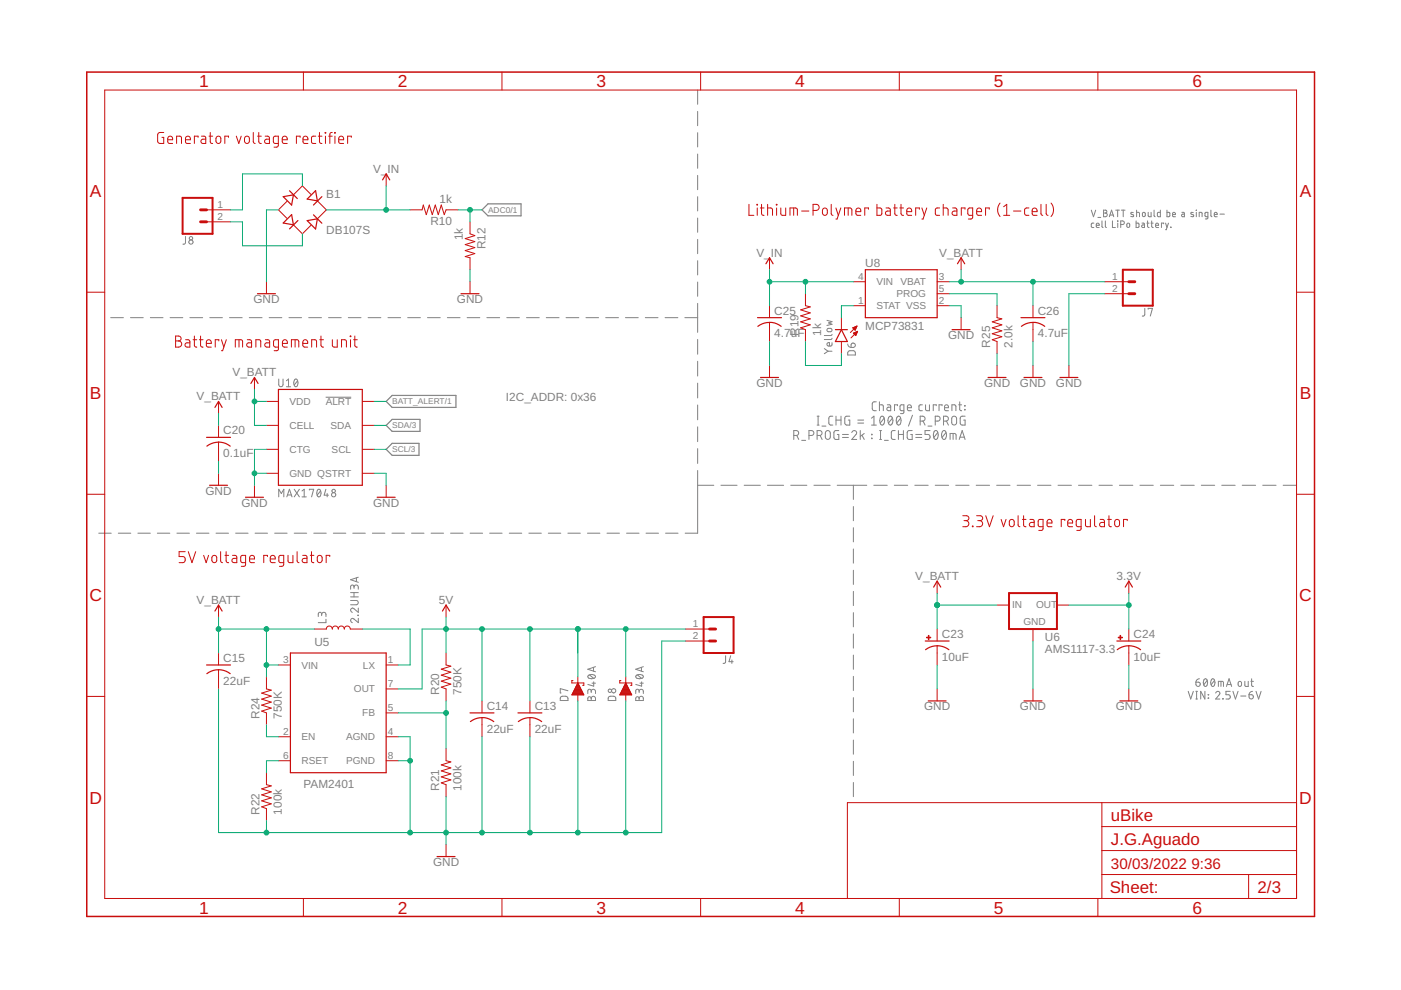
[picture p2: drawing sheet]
<svg xmlns="http://www.w3.org/2000/svg" width="297mm" height="210mm" viewBox="0 0 297 210" stroke-linecap="round" stroke-linejoin="round" font-family="sans-serif">
<g fill="none" stroke="#808080" stroke-width=".21">
<path d="M147.9 19.1v3M147.9 23.6v3M147.9 28.1v3.1M147.9 32.7v3M147.9 37.2v3M39.3 50.1v1.5l-.5 .2M147.9 41.7v3M147.9 46.2v3.1M147.9 50.8v3M147.9 55.3v3M147.9 59.8v3M231.4 44.6l.4 1.4 .5-1.4"/>
<path d="M231.9 47.3h-.4l-.1 .2v.6l.5 .1M232.4 47.8h.6a.32 .32 0 0 0-.2-.5 .32 .32 0 0 0-.4 .3l.1 .5 .5 .1M232.8 46.1h.6M233.6 46.8v1.2l.3 .2M234 44.6l.6 .1 .1 .2-.3 .3a.39 .39 0 0 1 .4 .4 .39 .39 0 0 1-.4 .4h-.4zM234 45.2h.4M234.4 46.8v1.2l.2 .2M235.2 46l.5-1.4 .4 1.4M235.3 45.6h.7M235.9 46.8v1.4h.6M236.6 44.6h.7M236.9 46.8h.1"/>
<path d="M237 44.6v1.4M237 47.3v.9M237.6 47.6h.4a.38 .38 0 0 0 .4-.4 .38 .38 0 0 0-.4-.4h-.4v1.4M237.7 44.6h.8M238.1 44.6v1.4M239 47.4l.3-.1 .2 .2v.5l-.2 .2-.4-.2zM240.3 45.1l-.5-.1-.1 .2 .5 .4 .1 .2-.6 .1M240.9 46.8v1.4h.5l.1-.8-.6-.1M241 45l.6 .1v.9M241 44.6v1.4M242.1 47.3h.4l.2 .2v.7h-.5l-.2-.2 .1-.2 .6-.1M242.3 45.1l.3-.1 .2 .2-.1 .7h-.3l-.2-.1z"/>
<path d="M243.2 47.3h.4M243.3 46.8v1.2l.3 .2M243.4 45l.1 .8 .2 .2h.4v-1M244 47.3h.5M244.2 46.8v1.2l.3 .2M244.7 44.6v1.1l.2 .3M245 47.8h.6a.33 .33 0 0 0-.2-.5 .33 .33 0 0 0-.4 .3v.5l.6 .1M246 44.6v1.4l-.5-.1-.1-.8 .6-.1M246.7 47.5v-.2h-.4v.9M247.1 47.3l.3 .9M247.4 44.6v1.4l.5-.1 .1-.8-.6-.1M247.7 47.3l-.4 1.4h-.2"/>
<path d="M248.2 48.2h.1zM248.6 45.5h.6a.32 .32 0 0 0-.2-.5 .32 .32 0 0 0-.4 .3v.5l.6 .2M250.6 45h.4l.1 .3v.7l-.4-.1-.2-.2 .1-.2 .5-.1M253 45.1l-.4-.1-.1 .2 .6 .4v.2l-.6 .1M253.6 44.6h.1M253.6 45v1M254.3 46v-1l.5 .1 .1 .9M256.1 46l-.6-.2 .1-.8h.5v1.2l-.1 .2h-.5M256.7 44.6v1.1l.3 .3M257.5 45.5h.6a.32 .32 0 0 0-.2-.5 .32 .32 0 0 0-.4 .3v.5l.6 .2M258.7 45.4h.9M23.5 67.4h2.7"/>
<path d="M27.7 67.4h2.7M31.9 67.4h2.7M36.1 67.4h2.7M40.3 67.4h2.7M44.5 67.4h2.7M48.7 67.4h2.7M52.9 67.4h2.7M57.1 67.4h2.7M61.3 67.4h2.6M65.4 67.4h2.8M69.7 67.4h2.6M73.9 67.4h2.6"/>
<path d="M78 67.4h2.8M82.3 67.4h2.6M86.4 67.4h2.7M90.6 67.4h2.7M94.8 67.4h2.7M99 67.4h2.7M103.2 67.4h2.7M107.4 67.4h2.7M111.6 67.4h2.7M115.8 67.4h2.7M120 67.4h2.7M124.2 67.4h2.7"/>
<path d="M128.4 67.4h2.7M132.6 67.4h2.7M136.8 67.4h2.7M141 67.4h2.7M145.2 67.4h2.7M147.9 64.3v6.2M147.9 72v3.1M147.9 76.6v3.1M174.8 73.9l.8 .6M175.3 67.9l1.1 .3-.7 .3 .7 .2-1.1 .3M175.4 69.7l.6-.1a.36 .36 0 0 1 .4 .4 .36 .36 0 0 1-.4 .3l-.6-.1zM175.6 74.5l-.8 .5"/>
<path d="M175.6 74.5h.8M176.4 72.6l-.1 .7-.6 .1a.38 .38 0 0 1-.4-.5 .38 .38 0 0 1 .6-.3v.8M176.4 71.7l-.3 .3h-1.3M176.4 70.9l-.3 .2h-1.3M179.7 72.9l.2 .5 .5 .3M179.9 74.5l.3-.1h.9l.2 .3 .1 .6h-1.7zM180.6 72.9a.47 .47 0 0 1 .7 .1 .47 .47 0 0 1-.4 .7h-.5zM242.7 65.4v1.4l-.2 .2h-.3M243.4 65.6v-.2h.9l-.4 1.6M59.1 80.4v1.1a.46 .46 0 0 0 .5 .5 .46 .46 0 0 0 .4-.5v-1.1M60.7 80.7l.5-.3v1.6M60.7 82h.9"/>
<path d="M62.5 80.5l.2-.1a.97 .97 0 0 1 0 1.6 1.02 1.02 0 0 1-.2-1.5zM63.1 80.7l-.7 .9M69 84.2h5.5M147.9 81.2v3.2M147.9 85.9v3.1M147.9 90.5v3.1M147.9 95.1v3.2M147.9 99.8v13.3h-2.6M168.3 92.3h.5a.52 .52 0 0 0 .5-.5 .52 .52 0 0 0-.5-.5h-.5v1.9M168.9 92.3l.5 .9M170 93.4h.8M171.5 92.3h.5a.52 .52 0 0 0 .6-.5 .52 .52 0 0 0-.6-.5h-.5v1.9"/>
<path d="M173.2 92.3h.6a.52 .52 0 0 0 .5-.5 .52 .52 0 0 0-.5-.5h-.6v1.9M173.2 90.1h.5M173.2 88.2h.5M173.5 88.2v1.9M173.9 92.3l.4 .9M174.3 90.3h.8M175.1 91.5l.3-.2 .5 .2 .1 1.1a.53 .53 0 0 1-.5 .6 .53 .53 0 0 1-.5-.6zM176.6 88.2l-.6 .1-.3 .4 .2 1.3 .7 .1M177.2 88.2v1.9M177.2 89.1h1.1M177.8 91.3h-.7l-.3 .2v1.4l.3 .2 .7 .1v-1.1h-.3M178.3 88.2v1.9"/>
<path d="M178.6 92.1h1.3M178.6 92.8h1.3M180.2 88.2l-.8 .1-.2 .2-.1 1.2 .3 .4h.8v-1h-.3M180.6 91.7a.51 .51 0 0 1 .7-.4 .51 .51 0 0 1 .2 .8l-.9 1.1h1M181.9 89.1h1.2M181.9 89.7h1.2M182.4 91.3v1.9M182.8 92.3l.4 .9M183.2 91.9l-.8 .6M184.8 90.1h1M184.8 88.7l.5-.5v1.9M184.8 92.1l.1 .1z"/>
<path d="M184.8 92.9l.1 .1zM185.8 85.2h-.6l-.3 .4 .1 1.2 .2 .2 .6 .1M186.5 85.8l.7 .1 .1 1.2M186.5 85.2v1.9M186.5 91.3h.4M186.5 93.2h.4M186.7 91.3v1.9M186.8 88.4l.2-.2a1.1 1.1 0 0 1 0 1.9 1.21 1.21 0 0 1-.2-1.7zM187.5 88.7l-.9 1M187.5 93.4h.8M188.1 85.8l.6 .1 .1 .1v1.1h-.4a.37 .37 0 0 1-.4-.4 .37 .37 0 0 1 .4-.4h.4M188.5 88.4l.3-.2a1.1 1.1 0 0 1 0 1.9 1.17 1.17 0 0 1-.3-1.7z"/>
<path d="M189.2 88.7l-.8 1M189.8 91.3h-.6l-.2 .4v1.2l.2 .2 .6 .1M190.2 88.4l.3-.2a1.1 1.1 0 0 1 0 1.9 1.21 1.21 0 0 1-.3-1.7zM190.3 86v-.2h-.6v1.3M190.5 92.1h1M190.5 91.3v1.9M190.9 88.7l-.8 1M191.5 91.3v1.9M191.6 87.1h-.6l-.2-.2v-.8l.2-.2 .6-.1v1.6l-.1 .3h-.6M192.4 86.4h.8a.44 .44 0 0 0-.3-.6 .44 .44 0 0 0-.5 .4l.1 .8 .7 .1M193.4 91.3h-.8l-.2 .2-.1 1.3 .3 .3 .8 .1v-1.1h-.3M193.5 88l-.9 2.3"/>
<path d="M194.2 92.1h1.2M194.2 92.8h1.2M195.1 89.3h.5a.52 .52 0 0 0 .5-.5 .52 .52 0 0 0-.5-.6h-.5v1.9M195.6 85.8l-.6 .1-.2 .2 .1 .9 .7 .1M195.7 89.3l.4 .8M196.2 85.8l.1 1.1 .3 .2h.5v-1.3M196.7 90.3h.9M197.2 91.3h-1.1v.8h.7a.54 .54 0 0 1 .4 .5 .54 .54 0 0 1-.4 .6h-.7M198.1 91.4l.3-.1a1.13 1.13 0 0 1 0 1.9 1.19 1.19 0 0 1-.3-1.8zM198.3 89.3h.5a.52 .52 0 0 0 .5-.5 .52 .52 0 0 0-.5-.6h-.5v1.9M198.5 86v-.2h-.6v1.3M198.8 91.7l-.8 1.1"/>
<path d="M199.7 86v-.2h-.6v1.3M199.9 91.4l.3-.1a1.1 1.1 0 0 1 0 1.9 1.17 1.17 0 0 1-.3-1.8zM200 89.3h.6a.52 .52 0 0 0 .5-.5 .52 .52 0 0 0-.5-.6h-.6v1.9M200.3 86.4h.8a.43 .43 0 0 0-.3-.6 .43 .43 0 0 0-.5 .4v.8l.8 .1M200.6 91.7l-.9 1.1M200.7 89.3l.4 .8M201.4 93.2v-1.3l1.2 .1 .1 1.2M201.8 87.1v-1.3l.8 .1 .1 1.2M201.9 88.4l.3-.2 .5 .2 .1 1.2a.52 .52 0 0 1-.5 .5 .52 .52 0 0 1-.5-.5zM202.1 91.9v1.3M203.3 85.8h.6M203.4 93.2l.6-1.9 .6 1.9"/>
<path d="M203.5 85.2v1.7l.4 .2M203.5 92.7h1M204.5 86l.1 .1zM204.5 86.8l.1 .1zM204.6 88.2l-.8 .1-.2 .2v1.2l.2 .4h.8v-1h-.3M20.9 113.1h2.7M25.1 113.1h2.6M29.2 113.1h2.7M33.4 113.1h2.6M37.5 113.1h2.7M41.7 113.1h2.6M45.8 113.1h2.7"/>
<path d="M50 113.1h2.6M54.1 113.1h2.6M58.2 113.1h2.7M59.1 105.3v-1.6l.5 .9 .6-.9v1.6M60.8 105.3l.6-1.6 .5 1.6M61 104.9h.8M62.4 103.7l1.1 1.6M62.4 113.1h2.6M63.5 103.7l-1.1 1.6M64 104.1l.5-.4v1.6M64 105.3h.9M65.6 103.9v-.2h.9l-.4 1.6"/>
<path d="M66.5 113.1h2.7M67.4 103.8l.2-.1a.93 .93 0 0 1 0 1.6 1.02 1.02 0 0 1-.2-1.5zM68 104.1l-.8 .9M69.1 103.7l-.4 1.3h.9M69.4 104.6v.7M70.7 113.1h2.6M74.8 113.1h2.6M79 113.1h2.6M83.1 113.1h2.6M87.2 113.1h2.7M91.4 113.1h2.6M95.5 113.1h2.7"/>
<path d="M99.7 113.1h2.6M103.8 113.1h2.7M108 113.1h2.6M112.1 113.1h2.7M116.2 113.1h2.7M120.4 113.1h2.6M124.5 113.1h2.7M128.7 113.1h2.6M132.8 113.1h2.7M137 113.1h2.6M141.1 113.1h2.7M147.9 102.9h3.4"/>
<path d="M152.8 102.9h3.5M157.8 102.9h3.4M162.7 102.9h3.4M167.6 102.9h3.5M172.6 102.9h3.4M177.5 102.9h6.3M180.9 102.9v3M180.9 107.4v3M180.9 111.9v3M180.9 116.4v3M185.3 102.9h2.8M189.6 102.9h2.8"/>
<path d="M194 102.9h2.8M198.3 102.9h2.8M202.6 102.9h2.9M207 102.9h2.8M211.3 102.9h2.8M215.6 102.9h2.9M220 102.9h2.8M224.3 102.9h2.9M228.7 102.9h2.8M233 102.9h2.8M237.3 102.9h2.9M241.7 102.9h2.8"/>
<path d="M246 102.9h2.9M250.4 102.9h2.8M254.7 102.9h2.8M259 102.9h2.9M263.4 102.9h2.8M267.7 102.9h2.9M272.1 102.9h2.8M68.2 130.3a.46 .46 0 0 1 .5-.5 .46 .46 0 0 1 .4 .5v.4M68.2 130.5v-.3a.36 .36 0 0 0-.4-.4 .36 .36 0 0 0-.3 .4v.5M69.1 131.3v.7h-1.6M74.3 127.3h1.2a.46 .46 0 0 1 .5 .5 .46 .46 0 0 1-.5 .4h-1.2M74.3 126.6h1.7"/>
<path d="M74.3 125.6h1.7M75.1 124.5a.46 .46 0 0 1 .4-.5 .46 .46 0 0 1 .5 .5v.4M75.1 124.8v-.4a.36 .36 0 0 0-.4-.4 .36 .36 0 0 0-.4 .4v.5M75.1 125.6v1M75.6 122.5v.8M75.9 130.4l.1 .1zM76 131.1v.9l-.9-.7a.44 .44 0 0 0-.7 .1 .44 .44 0 0 0 .3 .6M76 128.9v.9l-.9-.7a.44 .44 0 0 0-.7 .1 .44 .44 0 0 0 .3 .6M76 122.4l-1.7 .5 1.7 .6M153.8 139v1.4l-.5 .3M154.9 139l-.3 1.3h.8M155.2 139.9v.8"/>
<path d="M180.9 120.9v3M180.9 125.4v3M180.9 129.9v3M180.9 134.4v3M180.9 138.9v3M118.9 147.8l.3-.2 .9 .1 .3 .2v.6h-1.6zM120.4 146.5l-1.6-.5v.9h.2M124.7 147.8l.4-.1 .2 .4a.46 .46 0 0 1 .5-.5 .46 .46 0 0 1 .5 .5v.4h-1.7zM124.7 143.2a1.03 1.03 0 0 1 1.6 .3 .97 .97 0 0 1-1.7 0zM125 143.1l.9 .7M125.3 146.6a.46 .46 0 0 1 .5-.5 .46 .46 0 0 1 .5 .5v.4M125.3 146.9v-.4a.36 .36 0 0 0-.3-.4 .36 .36 0 0 0-.4 .4v.5"/>
<path d="M125.3 148.1v.4M125.5 144.8h.8M125.8 141.5v.8M125.9 144.6v.9l-1.3-.4M126.3 141.4l-1.7 .5 1.7 .5M129.1 147.8l.3-.2 .9 .1 .2 .2 .1 .6h-1.7zM134.9 147.8l.4-.1 .2 .4a.44 .44 0 0 1 .5-.5 .44 .44 0 0 1 .4 .5v.4h-1.6zM134.9 143.2a1 1 0 0 1 1.5 .3 .95 .95 0 0 1-1.6 0zM135.1 143.1l.9 .7M135.5 146.6a.44 .44 0 0 1 .5-.5 .44 .44 0 0 1 .4 .5v.4M135.5 146.9v-.4a.36 .36 0 0 0-.4-.4 .36 .36 0 0 0-.3 .4v.5M135.5 148.1v.4"/>
<path d="M135.7 144.8h.7M136 141.5v.8M136 144.6v.9l-1.2-.4M136.4 141.4l-1.6 .5 1.6 .5M180.9 143.4v3M180.9 147.9v3M180.9 152.4v3M180.9 156.9v3M251.9 146.6l.6 1.6 .5-1.6M253.5 148.2h.4M253.5 146.6h.4M253.6 144.6h.5a.46 .46 0 0 1 .4 .5 .46 .46 0 0 1-.5 .4 .46 .46 0 0 1-.4-.4z"/>
<path d="M253.7 146.6v1.6M254.3 143.9l-.6 .3-.1 .4M255.3 144l.3-.1a.97 .97 0 0 1 0 1.6 1.02 1.02 0 0 1-.3-1.5zM255.5 146.6v1.6l-.9-1.6v1.6M255.9 144.3l-.7 .9M256.2 147.3h.1zM256.2 148l.1 .1zM256.9 144l.2-.1a.95 .95 0 0 1 0 1.6 1.04 1.04 0 0 1-.2-1.5zM257.5 144.3l-.7 .9M257.7 146.9a.44 .44 0 0 1 .7-.3 .44 .44 0 0 1 .1 .7l-.8 .9h.9M258.3 145.5v-1h1l.1 1M258.9 144.5v1"/>
<path d="M259.2 148.1l.1 .1zM260 145.5l.6-1.6 .5 1.6M260.2 145.1h.8M260.8 146.6h-.9v.7h.6a.46 .46 0 0 1 .3 .5 .46 .46 0 0 1-.3 .4h-.6M261.4 146.6l.5 1.6 .6-1.6M262.6 144.6h.5l.1 .6a.36 .36 0 0 1-.3 .3 .36 .36 0 0 1-.4-.3zM263.1 147.6h1.1M263.9 144.5v.9l.3 .1h.4v-1M264.8 147.3h.6a.46 .46 0 0 1 .3 .5 .46 .46 0 0 1-.4 .4 .46 .46 0 0 1-.5-.4zM265.2 144.5h.5M265.4 143.9v1.5l.3 .1M265.6 146.6l-.6 .3-.2 .4"/>
<path d="M266.3 146.6l.5 1.6 .6-1.6M180.9 161.4v3M180.9 165.9v3"/>
<circle cx="40.5" cy="51.3" r=".45"/>
<circle cx="40.5" cy="50.5" r=".36"/>
<circle cx="70.7" cy="104.9" r=".45"/>
<circle cx="70.7" cy="104.1" r=".36"/>
<circle cx="129.3" cy="146.5" r=".36"/>
<circle cx="130.1" cy="146.5" r=".45"/>
</g>
<path d="M102.2 44.5l1.3-1.3h7v2.6h-7zM81.9 90.2l1.2-1.3h5.9v2.6h-5.9zM81.9 95.3l1.2-1.3h5.7v2.5h-5.7zM81.9 85.1l1.2-1.3h13.6v2.6h-13.6z" fill="none" stroke="#808080" stroke-width=".25"/>
<g fill="none" stroke="#c90d0c" stroke-width=".21">
<path d="M22.2 19.1h252.7v171.4h-252.7zM64.3 15.3v3.8M106.4 15.3v3.8M148.5 15.3v3.8M190.7 15.3v3.8M232.8 15.3v3.8M34.7 28.1h-1l-.2 .3-.1 1.7 .4 .3h.9v-1.3h-.4M35.6 29.6h1a.54 .54 0 0 0-.4-.7 .54 .54 0 0 0-.6 .5l.1 .9 .9 .1M37.4 30.4v-1.5l1 .1 .1 1.4M39.3 29.6h1.1a.54 .54 0 0 0-.4-.7 .54 .54 0 0 0-.7 .5l.1 .9 1 .1M42 29.1v-.2h-.8v1.5M42.7 28.9h.7l.2 .2v1.3h-.6a.46 .46 0 0 1-.4-.4 .46 .46 0 0 1 .4-.5h.6"/>
<path d="M44.3 28.9h.8M44.6 28.1v2.1l.5 .2M45.9 29l.5-.1a.92 .92 0 0 1 .2 1.5h-.4l-.4-.3zM48.5 29.1v-.2h-.8v1.5M50.1 28.9l.5 1.5 .5-1.5M52 29l.5-.1a.92 .92 0 0 1 .1 1.5h-.3l-.4-.3zM53.7 28.1v1.9l.1 .3 .3 .1M54.6 28.9h.8M54.9 28.1v1.9l.1 .3 .4 .1M56.2 28.9h.7l.2 .4v1.1h-.6a.46 .46 0 0 1-.4-.4 .46 .46 0 0 1 .4-.5h.6M59 30.4h-.8l-.2-.2v-.9l.2-.4h.8v1.9l-.2 .4h-.7M59.8 29.6h1.1a.55 .55 0 0 0-.4-.7 .55 .55 0 0 0-.7 .5l.2 .9 .9 .1"/>
<path d="M63.6 29.1v-.2h-.8v1.5M64.2 29.6h1.1a.54 .54 0 0 0-.4-.7 .54 .54 0 0 0-.7 .5l.1 .9 1 .1M67 28.9h-.7l-.3 .4 .1 1 .9 .1M67.5 28.9h.8M67.7 28.1v1.9l.2 .3 .4 .1M68.9 28.1l.2 .1zM69 28.9v1.5M69.7 28.9h.7M70.4 28.1l-.4 .2-.1 2.1M71 28.1l.1 .1zM71 28.9v1.5M71.8 29.6h1.1a.54 .54 0 0 0-.4-.7 .54 .54 0 0 0-.7 .5l.1 .9 1 .1"/>
<path d="M74.5 29.1v-.2h-.8v1.5M81.9 36.9v2.5M43.8 44.5h5.1M43.8 47h5.1M56.5 59.7v2.6M60.8 42.7l-1.8 1.8 1.8 1.8M62.2 47.7l1.9 1.9 1.8-1.8M65.9 41.2l-1.8-1.8-1.9 1.9M67.3 42.6l1.9 1.9-1.9 1.9M87 44.5h2.5l.2-1 .7 2 .6-2 .7 2 .6-2 .6 2 .7-2 .6 2 .4-1h2.5M99.7 47v2.6l1 .4-2.1 .6 2.1 .6-2.1 .7 2.1 .6-2.1 .6 2.1 .7-2.1 .6 1.1 .3v2.5M99.7 59.7v2.6"/>
<path d="M158.8 43.3v2.4h1M160.5 43.3l.1 .2zM160.5 44.1v1.6M161.2 44.1h.8M161.5 43.3v2l.1 .3 .4 .1M162.8 44.1h.6l.4 .2v1.4M162.8 43.3v2.4M163.2 54.7v2.5M164.6 43.3l.1 .2zM164.7 44.1v1.6M165.5 44.1l.1 1.3 .3 .3h.7v-1.6M167.5 45.7v-1.6l1.5 .1 .1 1.5"/>
<path d="M168.3 44.1v1.6M169.9 44.7h1.6M172.4 44.6h.6a.65 .65 0 0 0 .7-.6 .65 .65 0 0 0-.7-.7h-.6v2.4M174.5 44.3l.5-.2a.87 .87 0 0 1 0 1.6l-.4-.1-.2-.3zM176.2 43.3l.1 2.1 .3 .3M177.2 44.1l.5 1.6M178.3 44.1l-.8 2.3h-.3M179 45.7v-1.6l1.5 .1 .1 1.5M179.8 44.1v1.6M180.9 59.7h2.6M181.5 44.9h1a.54 .54 0 0 0-.4-.8 .54 .54 0 0 0-.6 .5l.1 1 .9 .1M184.1 44.4v-.3h-.8v1.6"/>
<path d="M185.9 43.3v2.4l.8-.1 .2-.2v-1.1l-.3-.2h-.7M187.9 44.1h.5l.3 .2 .1 1.4h-.6a.46 .46 0 0 1-.5-.5 .46 .46 0 0 1 .5-.5h.6M189.5 44.1h.7M189.7 43.3v2.1l.5 .3M190.8 44.1h.8M191 43.3v2l.2 .3 .4 .1M192.3 44.9h1a.54 .54 0 0 0-.4-.8 .54 .54 0 0 0-.6 .5l.1 1 .9 .1M194.9 44.4v-.3h-.8v1.6M195.5 44.1l.5 1.6M196.5 44.1l-.8 2.3h-.2M198.7 59.7h2.5M199.2 44.1h-.7l-.2 .4 .1 1.1 .8 .1"/>
<path d="M200 44.1h.8l.2 .2v1.4M200 43.3v2.4M202 44.1h.5l.4 .2v1.4h-.6a.46 .46 0 0 1-.5-.5 .46 .46 0 0 1 .5-.5h.6M203.8 54.7v2.5M204.6 44.4v-.3h-.8v1.6M206.2 45.7l-.8-.1-.2-.2v-.9l.2-.4h.8v1.9l-.2 .4h-.7M207.1 44.9h1a.54 .54 0 0 0-.4-.8 .54 .54 0 0 0-.6 .5l.1 1 .9 .1M209.7 44.4v-.3h-.7v1.6M212 43.1a2.26 2.26 0 0 0 0 2.8M212.8 45.7h1.3M212.8 43.8l.6-.5v2.4M214.9 44.7h1.6"/>
<path d="M218.1 44.1h-.6l-.3 .4 .2 1.1 .7 .1M218.8 44.9h1.1a.54 .54 0 0 0-.4-.8 .54 .54 0 0 0-.7 .5l.1 1 1 .1M220.7 43.3v2.1l.4 .3M221.8 43.3v2l.1 .3 .3 .1M222.8 43.1a2.19 2.19 0 0 1 0 2.8M234.3 59.7h5M18.4 62h3.8M37.2 71.2h.7a.52 .52 0 0 1 .5 .6 .52 .52 0 0 1-.5 .5 .66 .66 0 0 1 .6 .6 .66 .66 0 0 1-.6 .7h-.7zM37.2 72.3h.7M39.3 72l.7 .1 .3 .3v1.2h-.6a.46 .46 0 0 1-.5-.5 .46 .46 0 0 1 .5-.4h.6M40.9 72h.8M41.2 71.2v2.1l.5 .3"/>
<path d="M42.3 72h.8M42.5 71.2v2.1l.6 .3M43.8 72.8h1a.55 .55 0 0 0-.4-.8 .55 .55 0 0 0-.6 .6l.1 .9 .9 .1M46.4 72.3v-.3h-.8v1.6M46.9 72l.6 1.6M48 72l-.8 2.4h-.3M49.9 73.6v-1.6l1.4 .1 .1 1.5M50.7 72v1.6M52.4 72l.7 .1 .2 .3v1.2h-.6a.46 .46 0 0 1-.4-.5 .46 .46 0 0 1 .4-.4h.6M54.3 73.6v-1.6l.8 .1 .2 .2v1.3M56.3 72l.6 .1 .3 .3v1.2h-.6a.46 .46 0 0 1-.5-.5 .46 .46 0 0 1 .5-.4h.6M59 73.6h-.6l-.4-.3v-.9l.3-.3 .7-.1v2l-.2 .3-.7 .1"/>
<path d="M59.9 72.8h1a.55 .55 0 0 0-.3-.8 .55 .55 0 0 0-.7 .6l.1 .9 .9 .1M61.8 73.6v-1.6l1.4 .1 .2 1.5M62.6 72v1.6M64.2 72.8h1a.55 .55 0 0 0-.3-.8 .55 .55 0 0 0-.7 .6l.1 .9 .9 .1M66.1 73.6v-1.6l.8 .1 .2 .2v1.3M67.8 72h.8M68.1 71.2v2l.1 .3 .4 .1M70.5 72v1.3l.3 .3h.7v-1.6M72.4 73.6v-1.6l.8 .1 .2 .2v1.3M74.3 71.2l.1 .2zM74.3 72v1.6M75 72h.8"/>
<path d="M75.2 71.2v2.1l.6 .3M163.2 64.8v2.6M163.2 68.4v4M163.2 77.5v2.5M170.8 62.3v2.5l1 .3-2 .6 2 .6-2 .7 2 .6-2 .6 2 .7-2 .6 1 .4v2.5M178.4 67.4v2.5M178.4 72.4v2.6M180.8 69.5l.9-.4-.4 .9zM180.8 69.5h.7M180.9 69.6h.6M180.9 64.8h2.6M181 70.7h.6"/>
<path d="M181 69.7h.4M181.1 70.8h.5M181.1 70.6h.6M181.1 69.8h.3M181.1 69.4h.5M181.2 70.9h.3M181.3 70h.1M181.3 71h.2M181.4 70.4h.3M181.4 69.2h.2M181.7 70.3h.1M181.7 69.1l-1.4 1.4"/>
<path d="M181.8 70.3l-1.4 1.3M181.8 70.3l-.4 .8-.5-.5M181.8 70.3l-.9 .3M198.7 64.8h2.5M198.7 62.3h2.5M203.8 67.4v2.5M211.4 64.8v2.6l1 .2-2 .6 2 .7-2 .6 2 .6-2 .7 2 .6-2 .6 1 .4v2.6M211.4 77.5v2.5M219 64.8v2.6M219 68.4v4M219 77.5v2.5M226.6 77.5v2.5"/>
<path d="M234.3 62.3h5M274.9 62h3.8M46.3 85.1v2.6M46.3 90.2v2.5M46.3 93.7v4.1M54 80v2.6M56.5 85.1h2.5M56.5 90.2h2.5M56.5 95.3h2.5M76.8 85.1h2.5M76.8 90.2h2.5M76.8 95.3h2.5"/>
<path d="M18.4 104.8h3.8M39.3 117h-1.3v1h.8a.66 .66 0 0 1 .5 .6 .66 .66 0 0 1-.5 .7h-.8M39.9 117l.8 2.3 .8-2.3M43.2 117.8l.5 1.5 .5-1.5M45 117.9l.5-.1a.92 .92 0 0 1 .2 1.4l-.3 .1-.4-.3zM46.3 100.4v2.5M46.8 117v1.9l.1 .3 .3 .1M47.7 117.8h.8M47.9 117v1.9l.2 .3 .4 .1M49.3 117.8h.7l.2 .3v1.2h-.6a.46 .46 0 0 1-.4-.5 .46 .46 0 0 1 .4-.4h.6M52.1 119.3h-.8l-.2-.2-.1-1 .3-.3h.8v1.9l-.3 .3-.6 .1M52.9 118.5h1.1a.54 .54 0 0 0-.4-.7 .54 .54 0 0 0-.7 .5l.1 .9 1 .1"/>
<path d="M54 102.9v2.5M56.5 100.4h2.5M56.7 118v-.2h-.8v1.5M57.3 118.5h1.1a.55 .55 0 0 0-.4-.7 .55 .55 0 0 0-.7 .5l.1 .9 1 .1M60.2 119.3h-.8l-.3-.2v-1.1l.3-.2h.8v1.9l-.3 .3-.7 .1M61.1 117.8v1.3l.3 .2h.7v-1.5M63 117v1.9l.1 .3 .3 .1M64.2 117.8h.7l.2 .2v1.3h-.6a.46 .46 0 0 1-.4-.5 .46 .46 0 0 1 .4-.4h.6M65.8 117.8h.7M66 117l.1 2.1 .4 .2M67.4 117.9l.3-.1 .5 .1 .1 .9a.52 .52 0 0 1-.5 .5 .52 .52 0 0 1-.5-.5zM69.9 118v-.2h-.7v1.5"/>
<path d="M76.8 100.4h2.5M81.9 102.9v2.5M204.1 109.3h.8a.52 .52 0 0 1 .5 .6 .52 .52 0 0 1-.5 .5h-.5M204.8 110.4a.65 .65 0 0 1 .6 .6 .65 .65 0 0 1-.6 .7h-.7M206.2 111.5l.1 .2zM207.1 109.3h.7a.52 .52 0 0 1 .6 .6 .52 .52 0 0 1-.6 .5h-.5M207.7 110.4a.65 .65 0 0 1 .6 .6 .65 .65 0 0 1-.6 .7h-.6M209 109.3l.8 2.4 .8-2.4M212.3 110.1l.5 1.6 .5-1.6M214.1 110.3l.5-.2a.92 .92 0 0 1 .2 1.5l-.4 .1-.4-.4zM215.9 109.3v2.1l.3 .3M216.8 110.1h.7"/>
<path d="M217 109.3v2.1l.5 .3M218.4 110.1l.6 .1 .2 .2 .1 1.3h-.6a.46 .46 0 0 1-.5-.5 .46 .46 0 0 1 .5-.4h.6M221.1 111.7h-.8l-.2-.3v-1l.2-.2 .8-.1v2l-.2 .3-.7 .1M222 110.9h1a.54 .54 0 0 0-.3-.8 .54 .54 0 0 0-.7 .5l.1 1 .9 .1M225.8 110.4v-.3h-.8v1.6M226.4 110.9h1a.54 .54 0 0 0-.4-.8 .54 .54 0 0 0-.6 .5l.1 1 .9 .1M229.2 111.7h-.8l-.2-.3v-.9l.2-.3 .8-.1v2l-.2 .3-.7 .1M230.1 110.1l.1 1.3 .3 .3h.7v-1.6M232.1 109.3v2.1l.4 .3M233.3 110.1l.6 .1 .3 .3v1.2h-.6a.46 .46 0 0 1-.5-.5 .46 .46 0 0 1 .5-.4h.6M234.8 110.1h.8M235.1 109.3v2.1l.5 .3"/>
<path d="M236.5 110.3l.4-.2a.92 .92 0 0 1 .2 1.5l-.4 .1-.3-.4zM239 110.4v-.3h-.8v1.6M274.9 104.8h3.8M46.3 128.3v2.5M46.3 138.5v2.5M66.7 133.4h2.5a.63 .63 0 0 1 .6-.7 .63 .63 0 0 1 .7 .7 .63 .63 0 0 1 .6-.7 .63 .63 0 0 1 .6 .7 .63 .63 0 0 1 .7-.7 .63 .63 0 0 1 .6 .7 .63 .63 0 0 1 .6-.7 .63 .63 0 0 1 .7 .7h2.5M94.6 138.5v2.5l1 .2-2 .7 2 .6-2 .7 2 .6-2 .6 2 .7-2 .6 1 .4v2.5M94.6 128.3v2.5M145.4 133.4h5.1M145.4 135.9h5.1M198.7 123.2v2.6M198.7 133.4v2.5"/>
<path d="M198.7 136.9v4.1M211.4 128.3h2.5M219 133.4v2.5M224.1 128.3h2.5M239.3 123.2v2.6M239.3 133.4v2.5M239.3 136.9v4.1M18.4 147.7h3.8M46.3 142v4.1M56.5 143.5v2.6l1 .2-2 .7 2 .6-2 .6 2 .7-2 .6 2 .6-2 .7 1 .4v2.5M59 156.2h2.6M59 141h2.6"/>
<path d="M81.9 156.2h2.5M81.9 151.2h2.5M81.9 141h2.5M81.9 146.1h2.5M94.6 158.7v2.6l1 .2-2 .7 2 .6-2 .6 2 .7-2 .6 2 .7-2 .6 1 .4v2.5M102.2 148.6v2.6M102.2 152.2v4M112.4 148.6v2.6M112.4 152.2v4M121.3 147.3h2.5M121.3 147.2h2.4M121.4 147h2.2"/>
<path d="M121.5 146.9h2.1M121.5 144.3h-.3v.5h2.6v.5h-.3M121.5 146.8h2M121.6 146.7h1.8M121.6 146.5h1.8M121.7 146.4h1.6M121.8 146.3h1.5M121.8 146.2h1.4M121.9 146.1h1.2M121.9 145.9h1.2M122 145.8h1M122.1 145.7h.9"/>
<path d="M122.1 145.6h.8M122.2 145.5h.7M122.2 145.4h.6M122.3 145.2h.4M122.4 145.1h.3M122.4 145h.2M122.5 144.9h.1M122.5 143.5v1.3M122.5 147.3v1.3M122.5 144.8l1.3 2.5h-2.6zM131.4 147.3h2.5M131.5 147.2h2.4"/>
<path d="M131.6 147h2.2M131.6 146.9h2.1M131.7 144.3h-.3v.5h2.5v.5h-.2M131.7 146.8h2M131.7 146.7h1.9M131.8 146.5h1.7M131.8 146.4h1.7M131.9 146.3h1.5M132 146.2h1.4M132 146.1h1.3M132.1 145.9h1.1M132.2 145.8h1"/>
<path d="M132.2 145.7h.9M132.3 145.6h.8M132.3 145.5h.7M132.4 145.4h.5M132.5 145.2h.4M132.5 145.1h.3M132.6 145h.2M132.6 144.9h.1M132.7 144.8l1.2 2.5h-2.5zM132.7 143.5v1.3M132.7 147.3v1.3M198.7 146.1v2.5"/>
<path d="M219 146.1v2.5M239.3 146.1v2.5M274.9 147.7h3.8M56.5 163.8v2.6l1 .2-2 .7 2 .6-2 .6 2 .7-2 .6 2 .6-2 .7 1 .3v2.6M59 161.3h2.6M81.9 161.3h2.5M94.6 179.1v2.5M233.6 170.2v20.3M233.6 175.3h41.3M274.9 170.2h-95.2v20.3M64.3 190.5v3.8M106.4 190.5v3.8"/>
<path d="M148.5 190.5v3.8M190.7 190.5v3.8M232.8 190.5v3.8M233.6 185.4h41.3M233.6 180.3h41.3M264.7 185.4v5.1"/>
</g>
<path d="M18.4 15.3h260.3v179h-260.3z" fill="none" stroke="#c90d0c" stroke-width=".32"/>
<g fill="none" stroke="#c90d0c" stroke-width=".25">
<path d="M81.1 38.1l.8-1.2 .7 1.2M60 41.7l2.2-.4-.4 2.2zM61.4 40.4l1.6 1.7M61.8 45.5l.4 2.2-2.2-.4zM63.2 46.8l-1.8 1.7M65.1 46.8l2.2-.4-.4 2.2zM66.5 45.6l1.7 1.7M66.9 40.4l.4 2.2-2.2-.4zM68.2 41.7l-1.7 1.8M162.4 55.9l.8-1.2 .7 1.2M183.5 57.2h15.2v10.2h-15.2zM203 55.9l.8-1.2 .7 1.2"/>
<path d="M54.6 62.3h3.8M97.7 62.3h3.9M160.6 67.4h5.1M163.2 68.3l1 .2 1.4 .7M163.2 68.4l-1.1 .1-1.4 .7M177.1 69.9h2.6M178.4 69.9l1.3 2.5h-2.6zM201.9 69.9h3.8M216.5 67.4h5.1M219 68.3l1.1 .2 1.4 .7M219 68.4l-1.5 .3-.9 .5M43.8 92.7h5.1"/>
<path d="M45.6 86.4l.7-1.3 .8 1.3M46.3 93.7l1.6 .3 .9 .6M46.3 93.7l-1 .2-1.4 .7M53.2 81.3l.8-1.3 .7 1.3M59 82.6h17.8v20.3h-17.8zM161.2 80h3.9M209.5 80h3.8M217.1 80h3.8M224.7 80h3.8M44.4 102.9h3.8M52 105.4h3.9M80 105.4h3.8"/>
<path d="M45.6 129.6l.7-1.3 .8 1.3M61.6 138.5h20.3v25.3h-20.3zM93.8 129.6l.8-1.3 .7 1.3M196.2 135.9h5M196.2 137.8a4 4 0 0 1 5 0M198 124.5l.7-1.3 .8 1.3M236.8 135.9h5.1M236.9 137.8a4 4 0 0 1 4.9 0M238.6 124.5l.7-1.3 .8 1.3M43.8 141h5.1M43.9 142.8a4 4 0 0 1 4.9 0M99.7 151.2h5"/>
<path d="M102.2 152.1l1.1 .2 1.4 .7M102.2 152.2l-1.6 .3-.9 .5M109.8 151.2h5.1M112.4 152.1l1 .2 1.5 .7M112.4 152.2l-1.6 .3-.9 .5M196.8 148.6h3.8M217.1 148.6h3.8M237.4 148.6h3.8M92.7 181.6h3.8"/>
</g>
<g fill="#c90d0c" stroke="#c90d0c" stroke-width=".21">
<path d="M196.4 135.1h.9v.1h-.9z"/>
<path d="M196.8 134.7h.2v.9h-.2z"/>
<path d="M237.1 135.1h.9v.1h-.9z"/>
<path d="M237.5 134.7h.1v.9h-.1z"/>
</g>
<path d="M38.7 42h6.4v7.6h-6.4zM238.1 57.2h6.3v7.6h-6.3zM149.2 130.8h6.3v7.7h-6.3zM213.9 125.8h10.2v7.6h-10.2z" fill="none" stroke="#c90d0c" stroke-width=".42"/>
<path d="M42.5 47h1.3M42.5 44.5h1.3M239.3 59.7h1.3M239.3 62.3h1.3M150.5 135.9h1.2M150.5 133.4h1.2" fill="none" stroke="#c90d0c" stroke-width=".61"/>
<g fill="none" stroke="#0dab76" stroke-width=".21">
<path d="M64.1 39.4v-2.5h-12.7v7.6h-2.5M81.9 39.4v5.1M48.9 47h2.5v5.1h12.7v-2.5M59 44.5h-2.5v15.2M69.2 44.5h17.8M97.1 44.5h5.1M99.7 44.5v2.5M99.7 57.2v2.5M163.2 57.2v7.6M163.2 59.7h17.7M170.8 59.7v2.6M201.2 59.7h33.1"/>
<path d="M203.8 57.2v2.5M219 59.7v5.1M163.2 72.4v5.1M170.8 72.4v5.1h7.6v-2.5M180.9 64.8h-2.5v2.6M201.2 64.8h2.6v2.6M201.2 62.3h10.2v2.5M211.4 75v2.5M219 72.4v5.1M234.3 62.3h-7.7v15.2M46.3 87.7v2.5M46.3 97.8v2.6"/>
<path d="M54 82.6v7.6h2.5M54 85.1h2.5M56.5 95.3h-2.5v7.6M79.3 95.3h2.6M79.3 85.1h2.6M79.3 90.2h2.6M54 100.4h2.5M79.3 100.4h2.6v2.5M46.3 133.4h20.4M46.3 130.8v7.7M56.5 133.4v10.1M76.8 133.4h10.2v7.6h-2.6"/>
<path d="M94.6 130.8v7.7M102.2 133.4v15.2M112.4 133.4v15.2M122.5 133.4v10.1M132.7 133.4v10.1M145.4 133.4h-55.9v12.7h-5.1M145.4 135.9h-5.1v40.6h-94v-30.4M198.7 125.8v7.6M198.7 128.3h12.7M219 135.9v10.2M226.6 128.3h12.7M239.3 125.8v7.6"/>
<path d="M56.5 141h2.5M56.5 153.7v2.5h2.5M84.4 151.2h10.2M84.4 156.2h2.6v20.3M94.6 148.6v10.1M102.2 156.2v20.3M112.4 156.2v20.3M122.5 148.6v27.9M132.7 148.6v27.9M198.7 141v5.1M239.3 141v5.1M56.5 174v2.5"/>
<path d="M59 161.3h-2.5v2.5M84.4 161.3h2.6M94.6 168.9v10.2"/>
</g>
<g fill="#0dab76" stroke="#0dab76" stroke-width=".21">
<circle cx="94.6" cy="133.4" r=".51"/>
<circle cx="102.2" cy="133.4" r=".51"/>
<circle cx="112.4" cy="133.4" r=".51"/>
<circle cx="122.5" cy="133.4" r=".51"/>
<circle cx="132.7" cy="133.4" r=".51"/>
<circle cx="94.6" cy="151.2" r=".51"/>
<circle cx="87" cy="161.3" r=".51"/>
<circle cx="122.5" cy="176.5" r=".51"/>
<circle cx="112.4" cy="176.5" r=".51"/>
<circle cx="102.2" cy="176.5" r=".51"/>
<circle cx="56.5" cy="176.5" r=".51"/>
<circle cx="94.6" cy="176.5" r=".51"/>
<circle cx="87" cy="176.5" r=".51"/>
<circle cx="132.7" cy="176.5" r=".51"/>
<circle cx="54" cy="100.4" r=".51"/>
<circle cx="239.3" cy="128.3" r=".51"/>
<circle cx="163.2" cy="59.7" r=".51"/>
<circle cx="170.8" cy="59.7" r=".51"/>
<circle cx="81.9" cy="44.5" r=".51"/>
<circle cx="219" cy="59.7" r=".51"/>
<circle cx="203.8" cy="59.7" r=".51"/>
<circle cx="198.7" cy="128.3" r=".51"/>
<circle cx="56.5" cy="133.4" r=".51"/>
<circle cx="56.5" cy="141" r=".51"/>
<circle cx="46.3" cy="133.4" r=".51"/>
<circle cx="54" cy="85.1" r=".51"/>
<circle cx="99.7" cy="44.5" r=".51"/>
</g>
<g font-size="3.7" fill="#c90d0c">
<text x="42.2" y="18.5">1</text>
<text x="84.4" y="18.5">2</text>
<text x="126.5" y="18.5">3</text>
<text x="168.6" y="18.5">4</text>
<text x="210.7" y="18.5">5</text>
<text x="252.8" y="18.5">6</text>
<text x="19.1" y="41.8">A</text>
<text x="275.6" y="41.8">A</text>
<text x="19.1" y="84.7">B</text>
<text x="275.6" y="84.7">B</text>
<text x="19" y="127.5">C</text>
<text x="275.5" y="127.5">C</text>
<text x="19" y="170.4">D</text>
<text x="275.5" y="170.4">D</text>
<text x="42.2" y="193.7">1</text>
<text x="84.4" y="193.7">2</text>
<text x="126.5" y="193.7">3</text>
<text x="168.6" y="193.7">4</text>
<text x="210.7" y="193.7">5</text>
<text x="252.8" y="193.7">6</text>
</g>
<g font-size="3.6" fill="#c90d0c">
<text x="235.5" y="174">uBike</text>
<text x="235.5" y="179.1">J.G.Aguado</text>
<text x="235.3" y="189.4">Sheet:</text>
<text x="266.6" y="189.2">2/3</text>
</g>
<g font-size="3.2" fill="#c90d0c">
<text x="235.5" y="184.2">30/03/2022</text>
<text x="252.6" y="184.2">9:36</text>
</g>
<g font-size="2.5" fill="#808080">
<text x="69.2" y="41.9">B1</text>
<text x="79.1" y="36.6">V_IN</text>
<text x="91.3" y="47.8">R10</text>
<text x="93.2" y="43">1k</text>
<text x="69.2" y="49.6">DB107S</text>
<text x="98.1" y="50.9" transform="rotate(-90 98.1 50.9)">1k</text>
<text x="102.9" y="52.9" transform="rotate(-90 102.9 52.9)">R12</text>
<text x="160.4" y="54.4">V_IN</text>
<text x="183.5" y="56.7">U8</text>
<text x="199.1" y="54.4">V_BATT</text>
<text x="53.7" y="64.3">GND</text>
<text x="96.9" y="64.3">GND</text>
<text x="164.2" y="71.5">4.7uF</text>
<text x="164.2" y="66.7">C25</text>
<text x="169.3" y="71.2" transform="rotate(-90 169.3 71.2)">R19</text>
<text x="174.1" y="71.2" transform="rotate(-90 174.1 71.2)">1k</text>
<text x="183.5" y="69.9">MCP73831</text>
<text x="201" y="71.9">GND</text>
<text x="220" y="71.5">4.7uF</text>
<text x="220" y="66.7">C26</text>
<text x="209.9" y="73.7" transform="rotate(-90 209.9 73.7)">R25</text>
<text x="214.7" y="73.7" transform="rotate(-90 214.7 73.7)">2.0k</text>
<text x="49.3" y="79.8">V_BATT</text>
<text x="160.4" y="82.1">GND</text>
<text x="208.6" y="82.1">GND</text>
<text x="216.2" y="82.1">GND</text>
<text x="223.9" y="82.1">GND</text>
<text x="41.7" y="84.9">V_BATT</text>
<text x="107.3" y="85.1">I2C_ADDR: 0x36</text>
<text x="47.3" y="92.1">C20</text>
<text x="47.3" y="96.9">0.1uF</text>
<text x="43.6" y="104.9">GND</text>
<text x="51.2" y="107.5">GND</text>
<text x="79.1" y="107.5">GND</text>
<text x="194" y="123">V_BATT</text>
<text x="236.8" y="123">3.3V</text>
<text x="41.7" y="128">V_BATT</text>
<text x="93.1" y="128">5V</text>
<text x="66.6" y="136.9">U5</text>
<text x="199.7" y="135.3">C23</text>
<text x="221.6" y="135.9">U6</text>
<text x="240.4" y="135.3">C24</text>
<text x="47.3" y="140.3">C15</text>
<text x="199.7" y="140.1">10uF</text>
<text x="221.6" y="138.4">AMS1117-3.3</text>
<text x="240.4" y="140.1">10uF</text>
<text x="47.3" y="145.2">22uF</text>
<text x="93.1" y="147.3" transform="rotate(-90 93.1 147.3)">R20</text>
<text x="97.9" y="147.3" transform="rotate(-90 97.9 147.3)">750K</text>
<text x="55" y="152.4" transform="rotate(-90 55 152.4)">R24</text>
<text x="59.8" y="152.4" transform="rotate(-90 59.8 152.4)">750K</text>
<text x="103.2" y="155.3">22uF</text>
<text x="103.2" y="150.5">C14</text>
<text x="113.4" y="155.3">22uF</text>
<text x="113.4" y="150.5">C13</text>
<text x="195.9" y="150.6">GND</text>
<text x="216.2" y="150.6">GND</text>
<text x="236.6" y="150.6">GND</text>
<text x="64.4" y="167.1">PAM2401</text>
<text x="93.1" y="167.6" transform="rotate(-90 93.1 167.6)">R21</text>
<text x="97.9" y="167.6" transform="rotate(-90 97.9 167.6)">100k</text>
<text x="55" y="172.7" transform="rotate(-90 55 172.7)">R22</text>
<text x="59.8" y="172.7" transform="rotate(-90 59.8 172.7)">100k</text>
<text x="91.8" y="183.6">GND</text>
</g>
<g font-size="2.1" fill="#808080">
<text x="46.1" y="44.1">1</text>
<text x="46.1" y="46.7">2</text>
<text x="181.9" y="59.4">4</text>
<text x="199.1" y="59.4">3</text>
<text x="235.8" y="59.4">1</text>
<text x="181.9" y="64.4">1</text>
<text x="185.8" y="60.5">VIN</text>
<text x="185.8" y="65.6">STAT VSS</text>
<text x="190.1" y="63">PROG</text>
<text x="190.9" y="60.5">VBAT</text>
<text x="199.1" y="61.9">5</text>
<text x="199.1" y="64.4">2</text>
<text x="235.8" y="61.9">2</text>
<text x="61.4" y="85.9">VDD</text>
<text x="69" y="85.9">ALRT</text>
<text x="61.4" y="91">CELL</text>
<text x="70.1" y="91">SDA</text>
<text x="61.4" y="96">CTG</text>
<text x="61.4" y="101.1">GND QSTRT</text>
<text x="70.3" y="96">SCL</text>
<text x="214.6" y="128.9">IN</text>
<text x="219.7" y="128.9">OUT</text>
<text x="146.9" y="133">1</text>
<text x="146.9" y="135.5">2</text>
<text x="217" y="132.6">GND</text>
<text x="60" y="140.6">3</text>
<text x="63.9" y="141.7">VIN</text>
<text x="76.9" y="141.7">LX</text>
<text x="82.2" y="140.6">1</text>
<text x="75" y="146.8">OUT</text>
<text x="82.2" y="145.7">7</text>
<text x="60" y="155.9">2</text>
<text x="76.8" y="151.9">FB</text>
<text x="82.2" y="155.9">4</text>
<text x="82.2" y="150.8">5</text>
<text x="60" y="160.9">6</text>
<text x="63.9" y="157">EN</text>
<text x="73.4" y="157">AGND</text>
<text x="82.2" y="160.9">8</text>
<text x="63.9" y="162.1">RSET</text>
<text x="73.4" y="162.1">PGND</text>
</g>
<g font-size="1.8" fill="#808080">
<text x="103.5" y="45.1">ADC0/1</text>
<text x="83.2" y="85.8">BATT_ALERT/1</text>
<text x="83.2" y="90.8">SDA/3</text>
<text x="83.2" y="95.9">SCL/3</text>
</g>
</svg>
